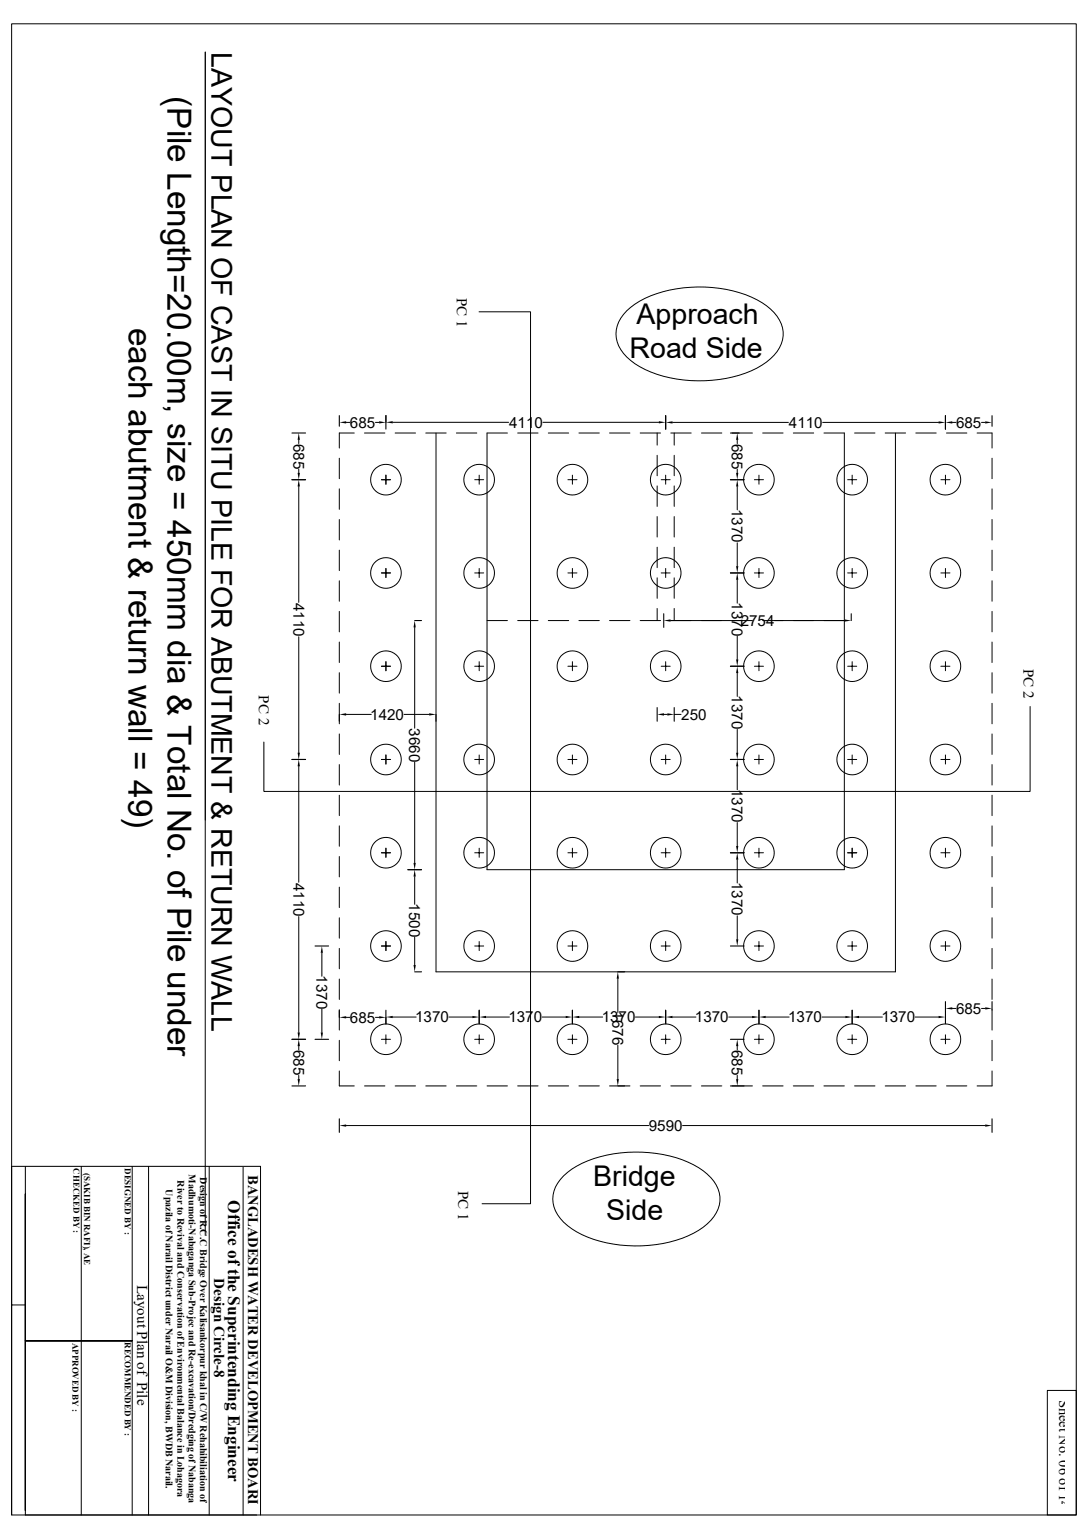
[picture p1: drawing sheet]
<svg xmlns="http://www.w3.org/2000/svg" width="297mm" height="420mm" viewBox="0 0 297 420" stroke-linecap="round" stroke-linejoin="round" font-family="sans-serif">
<g fill="none" stroke="#000" stroke-width=".27">
<path d="M3.2 6.5h290.6v406.9h-290.6zM56 14.2v322.8M130.8 85.1h14v243.4h-13.2M171.1 84.8a27.3 27.3 0 0 1 17.4-6.4 32.7 32.7 0 0 1 20.7 5 9.4 9.4 0 0 1 4.4 9.4 12.7 12.7 0 0 1-7 7.7 36.7 36.7 0 0 1-32-.4 11.2 11.2 0 0 1-6.5-9 8.9 8.9 0 0 1 3-6.3zM94.5 115.3h1M96.7 118.2h-4.1v4.1M99.5 118.2h5.6M102.5 115.3h1M107.2 115.3h31.7M107.9 118.2h5.5M116.2 118.2h5.6M119 118.2v147h125.4v-147"/>
<path d="M124.6 118.2h5.6M138.5 118.2h-5.6v119.1h97.6v-119.1h-5.6M141.3 118.2h5.6M148.2 115.3h31.7M149.7 118.2h5.5M158 118.2h5.6M166.4 118.2h5.6M174.8 118.2h5.5M179.4 118.2v3.3M183.1 118.2h5.6M183.6 115.3h31.6M184 118.2v3.3"/>
<path d="M191.5 118.2h5.5M199.8 118.2h5.6M208.2 118.2h5.6M216.6 118.2h5.5M224.6 115.3h31.6M233.3 118.2h5.5M241.6 118.2h5.6M250 118.2h5.6M258.4 118.2h5.5M259.9 115.3h1.1M266.7 118.2h4.1v4.1M267.9 115.3h1"/>
<path d="M81.6 120v1.1M81.6 128v1.1M81.6 132.8v31.6M92.6 125.1v5.5M92.6 133.4v5.6M104.1 130.9h2.5M105.3 129.7v2.4M129.6 130.9h2.4M130.8 129.7v2.4M155 130.9h2.5M156.3 129.7v2.4M179.4 124.2v5.6"/>
<path d="M179.4 132.6v5.6M180.5 130.9h2.4M181.7 129.7v2.4M184 124.2v5.6M184 132.6v5.6M201.3 120v1.1M201.3 128v1.1M201.3 132.8v6.3M205.9 130.9h2.5M207.2 129.7v2.4M231.4 130.9h2.5M232.6 129.7v2.4"/>
<path d="M256.8 130.9h2.5M258.1 129.7v2.4M270.8 125.1v5.5M270.8 133.4v5.6M92.6 141.8v5.6M92.6 150.1v5.6M92.6 158.5v5.6M104.1 156.4h2.5M105.3 155.1v2.5M129.6 156.4h2.4M130.8 155.1v2.5M155 156.4h2.5"/>
<path d="M156.3 155.1v2.5M179.4 141v5.6M179.4 149.3v5.6M179.4 157.7v5.6M180.5 156.4h2.4M181.7 155.1v2.5M184 141v5.6M184 149.3v5.6M184 157.7v5.6M201.3 148.1v6.4M201.3 158.2v6.4M205.9 156.4h2.5"/>
<path d="M207.2 155.1v2.5M231.4 156.4h2.5M232.6 155.1v2.5M256.8 156.4h2.5M258.1 155.1v2.5M270.8 141.8v5.6M270.8 150.1v5.6M270.8 158.5v5.6M81.6 173.8v31.6M92.6 166.9v5.5M92.6 175.2v5.6M113.2 171.2v27.5"/>
<path d="M132.9 169.4h5.6M141.3 169.4h5.6M149.7 169.4h5.5M158 169.4h5.6M166.4 169.4h5.6M174.8 169.4h5.5M179.4 166.1v3.3M183 169.4h22.4M184 166.1v3.3M201.3 173.6v6.4M208.2 169.4h22.3M270.8 166.9v5.5"/>
<path d="M270.8 175.2v5.6M92.6 183.6v5.6M92.6 191.9v5.6M94.5 195h6.8M104.1 181.8h2.5M105.3 180.6v2.4M110.3 195h6.9M129.6 181.8h2.4M130.8 180.6v2.4M155 181.8h2.5M156.3 180.6v2.4M180.5 181.8h2.4"/>
<path d="M181.3 195h.9M181.7 180.6v2.4M184 195h1.9M201.3 183.7v6.4M201.3 199v6.4M205.9 181.8h2.5M207.2 180.6v2.4M231.4 181.8h2.5M232.6 180.6v2.4M256.8 181.8h2.5M258.1 180.6v2.4M270.8 183.6v5.6"/>
<path d="M270.8 191.9v5.6M281.2 192.8v23.2h-209.2v-13.5M81.6 209.1v31.7M92.6 200.3v5.6M92.6 208.7v5.5M92.6 217v5.6M104.1 207.3h2.5M105.3 206v2.5M113.2 208v27.5M129.6 207.3h2.4M130.8 206v2.5M155 207.3h2.5"/>
<path d="M156.3 206v2.5M180.5 207.3h2.4M181.7 206v2.5M201.3 209.1v6.4M205.9 207.3h2.5M207.2 206v2.5M231.4 207.3h2.5M232.6 206v2.5M256.8 207.3h2.5M258.1 206v2.5M270.8 200.3v5.6M270.8 208.7v5.5"/>
<path d="M270.8 217v5.6M92.6 225.4v5.5M92.6 233.7v5.6M104.1 232.7h2.5M105.3 231.5v2.5M113.2 239.2v7.6M129.6 232.7h2.4M130.8 231.5v2.5M155 232.7h2.5M156.3 231.5v2.5M180.5 232.7h2.4M181.7 231.5v2.5"/>
<path d="M201.3 224.5v6.4M201.3 234.6v6.4M205.9 232.7h2.5M207.2 231.5v2.5M231.4 232.7h2.5M232.6 231.5v2.5M256.8 232.7h2.5M258.1 231.5v2.5M270.8 225.4v5.5M270.8 233.7v5.6M81.6 250.1v31.7M92.6 242.1v5.6"/>
<path d="M92.6 250.5v5.5M92.6 258.8v5.6M104.1 258.2h2.5M105.3 256.9v2.5M113.2 255.8v7.6M129.6 258.2h2.4M130.8 256.9v2.5M155 258.2h2.5M156.3 256.9v2.5M180.5 258.2h2.4M181.7 256.9v2.5M201.3 249.9v6.4"/>
<path d="M205.9 258.2h2.5M207.2 256.9v2.5M231.4 258.2h2.5M232.6 256.9v2.5M256.8 258.2h2.5M258.1 256.9v2.5M270.8 242.1v5.6M270.8 250.5v5.5M270.8 258.8v5.6M87.9 260v6.4M87.9 275.4v6.4M92.6 267.2v5.6"/>
<path d="M92.6 275.5v5.6M94.5 277.6h1M102.5 277.6h1M107.2 277.6h6.4M122.6 277.6h6.3M132.7 277.6h6.4M148 277.6h6.4M158.1 277.6h6.4M168.7 267.1v9.2M173.5 277.6h6.4M183.6 277.6h6.4M198.9 277.6h6.4"/>
<path d="M209 277.6h6.4M224.4 277.6h6.4M234.5 277.6h6.4M249.8 277.6h6.4M259.9 275.2h1.1M267.9 275.2h1M270.8 267.2v5.6M270.8 275.5v5.6M81.6 285.5v1M81.6 293.5v1M92.6 292.3v4.1h4.1M92.6 283.9v5.6"/>
<path d="M99.5 296.4h5.6M104.1 283.6h2.5M105.3 282.4v2.5M107.9 296.4h5.5M116.2 296.4h5.6M124.6 296.4h5.6M129.6 283.6h2.4M130.8 282.4v2.5M132.9 296.4h5.6M141.3 296.4h5.6M149.7 296.4h5.5M155 283.6h2.5"/>
<path d="M156.3 282.4v2.5M158 296.4h5.6M166.4 296.4h5.6M168.7 285.3v9.2M174.8 296.4h5.5M180.5 283.6h2.4M181.7 282.4v2.5M183.1 296.4h5.6M191.5 296.4h5.5M199.8 296.4h5.6M201.3 285.5v1M201.3 293.5v1"/>
<path d="M205.9 283.6h2.5M207.2 282.4v2.5M208.2 296.4h5.6M216.6 296.4h5.5M224.9 296.4h5.6M231.4 283.6h2.5M232.6 282.4v2.5M233.3 296.4h5.5M241.6 296.4h5.6M250 296.4h5.6M256.8 283.6h2.5M258.1 282.4v2.5"/>
<path d="M258.4 296.4h5.5M270.8 292.3v4.1h-4.1M270.8 283.9v5.6M6.9 318.3v93.9M22.2 318.3v95.1M36.1 318.3v95.1M40.6 318.3v95.1M57.1 318.3v95.1M66.4 318.5v94.9M94.5 307.2h82.6M186.3 307.2h82.6M6.9 325.8v87.6h63.2"/>
<path d="M153.9 320.9a27.4 27.4 0 0 1 17.4-6.4 32.9 32.9 0 0 1 20.7 5 9.3 9.3 0 0 1 4.4 9.4 12.6 12.6 0 0 1-7.1 7.6 36.6 36.6 0 0 1-31.9-.3 11.2 11.2 0 0 1-6.5-9 8.8 8.8 0 0 1 3-6.3zM3.2 356.1h3.7M6.9 365.9h29.2zM285.9 379.5h7.9v33.9h-7.9zM3.2 413.4v-95.1h67.9v95.1"/>
<circle cx="105.4" cy="130.9" r="4.2"/>
<circle cx="130.8" cy="130.9" r="4.2"/>
<circle cx="156.3" cy="130.9" r="4.2"/>
<circle cx="181.7" cy="130.9" r="4.2"/>
<circle cx="207.2" cy="130.9" r="4.2"/>
<circle cx="232.6" cy="130.9" r="4.2"/>
<circle cx="258.1" cy="130.9" r="4.2"/>
<circle cx="105.3" cy="156.4" r="4.2"/>
<circle cx="130.8" cy="156.4" r="4.2"/>
<circle cx="156.3" cy="156.4" r="4.2"/>
<circle cx="181.7" cy="156.4" r="4.2"/>
<circle cx="207.2" cy="156.4" r="4.2"/>
<circle cx="232.6" cy="156.4" r="4.2"/>
<circle cx="258.1" cy="156.4" r="4.2"/>
<circle cx="105.4" cy="181.8" r="4.2"/>
<circle cx="130.8" cy="181.8" r="4.2"/>
<circle cx="156.3" cy="181.8" r="4.2"/>
<circle cx="181.7" cy="181.8" r="4.2"/>
<circle cx="207.2" cy="181.8" r="4.2"/>
<circle cx="232.6" cy="181.8" r="4.2"/>
<circle cx="258.1" cy="181.8" r="4.2"/>
<circle cx="105.4" cy="207.3" r="4.2"/>
<circle cx="130.8" cy="207.3" r="4.2"/>
<circle cx="156.3" cy="207.3" r="4.2"/>
<circle cx="181.7" cy="207.3" r="4.2"/>
<circle cx="207.2" cy="207.3" r="4.2"/>
<circle cx="232.6" cy="207.3" r="4.2"/>
<circle cx="258.1" cy="207.3" r="4.2"/>
<circle cx="105.4" cy="232.7" r="4.2"/>
<circle cx="130.8" cy="232.7" r="4.2"/>
<circle cx="156.3" cy="232.7" r="4.2"/>
<circle cx="181.7" cy="232.7" r="4.2"/>
<circle cx="207.2" cy="232.7" r="4.2"/>
<circle cx="232.6" cy="232.7" r="4.2"/>
<circle cx="258.1" cy="232.7" r="4.2"/>
<circle cx="105.4" cy="258.2" r="4.2"/>
<circle cx="130.8" cy="258.2" r="4.2"/>
<circle cx="156.3" cy="258.2" r="4.2"/>
<circle cx="181.7" cy="258.2" r="4.2"/>
<circle cx="207.2" cy="258.2" r="4.2"/>
<circle cx="232.6" cy="258.2" r="4.2"/>
<circle cx="258.1" cy="258.2" r="4.2"/>
<circle cx="105.4" cy="283.6" r="4.2"/>
<circle cx="130.8" cy="283.6" r="4.2"/>
<circle cx="156.3" cy="283.6" r="4.2"/>
<circle cx="181.7" cy="283.6" r="4.2"/>
<circle cx="207.2" cy="283.6" r="4.2"/>
<circle cx="232.6" cy="283.6" r="4.2"/>
<circle cx="258.1" cy="283.6" r="4.2"/>
</g>
<g fill="none" stroke="#000" stroke-width=".3">
<path d="M79.7 118.2h3.7M92.6 113.4v2.9M105.3 113.4v3.7M181.7 113.4v3.7M199.4 118.2h2.4M258.1 113.4v3.7M270.8 113.4v2.9M79.7 130.9h3.7M199.4 130.9h3.7M199.4 156.4h3.7M113.2 169.4h1.9M181.2 167.5v3.7"/>
<path d="M232.4 167.5v1.9M92.6 195v1.8M119 195v1.8M179.4 193.1v3.7M184 193.1v3.7M199.4 181.8h3.7M79.7 207.3h3.7M199.4 207.3h3.7M111.3 237.3h3.8M199.4 232.7h3.7M86 258.2h3.7M199.4 258.2h3.7"/>
<path d="M92.6 275.8v1.8M105.3 275.7v3.8M113.2 265.2h1.9M130.8 275.7v3.7M156.3 275.7v3.7M168.7 265.2h1.8M181.7 275.7v3.7M207.2 275.7v3.7M232.6 275.7v3.7M258.1 273.3v6.1M270.8 273.3v2.3M79.7 296.4h3.7"/>
<path d="M79.7 283.6h3.7M86 283.6h3.7M168.7 296.4h1.8M199.4 296.4h3.7M199.4 283.6h3.7M92.6 305.3v3.7M270.8 305.3v3.7"/>
</g>
<g fill="#000">
<path d="M92.6 115.3l1.9-.3v.6zM103.5 115l1.8 .3-1.8 .3zM105.3 115.3l1.9-.4v.6zM179.9 114.9l1.8 .4-1.8 .2zM181.7 115.3l1.9-.3v.6zM256.2 115l1.9 .3-1.9 .3zM258.1 115.3l1.8-.3v.6zM268.9 115l1.9 .3-1.9 .3zM81.6 130.9l.3 1.9h-.7zM81.2 129.1h.7l-.3 1.8zM81.6 118.2l.3 1.8h-.7zM201.3 130.9l.2 1.9h-.6z"/>
<path d="M200.9 129.1h.6l-.2 1.8zM201.3 118.2l.2 1.8h-.6zM201.3 156.4l.2 1.8h-.6zM200.9 154.5h.6l-.2 1.9zM113.2 169.4l.3 1.8h-.6zM181.2 169.4l1.8-.4v.7zM200.9 180h.6l-.2 1.8zM230.5 169l1.9 .4-1.9 .3zM92.6 195l1.9-.4v.7zM117.2 194.6l1.8 .4-1.8 .3zM179.4 195l1.9-.4v.7zM182.2 194.6l1.8 .4-1.8 .3z"/>
<path d="M201.3 181.8l.2 1.9h-.6zM81.6 207.3l.3 1.8h-.7zM81.2 205.4h.7l-.3 1.9zM201.3 207.3l.2 1.8h-.6zM200.9 205.4h.6l-.2 1.9zM113.2 237.3l.3 1.9h-.6zM112.9 235.5h.6l-.3 1.8zM201.3 232.7l.2 1.9h-.6zM200.9 230.9h.6l-.2 1.8zM200.9 256.3h.6l-.2 1.9zM87.9 258.2l.3 1.8h-.7zM92.6 277.6l1.9-.3v.6z"/>
<path d="M103.5 277.3l1.8 .3-1.8 .3zM105.3 277.6l1.9-.4v.7zM112.9 263.4h.6l-.3 1.8zM128.9 277.2l1.9 .4-1.9 .3zM130.8 277.6l1.9-.4v.7zM154.4 277.2l1.9 .4-1.9 .3zM156.3 277.6l1.8-.4v.7zM168.7 265.2l.3 1.9h-.7zM179.9 277.2l1.8 .4-1.8 .3zM181.7 277.6l1.9-.4v.7zM205.3 277.2l1.9 .4-1.9 .3zM207.2 277.6l1.8-.4v.7z"/>
<path d="M230.8 277.2l1.8 .4-1.8 .3zM232.6 277.6l1.9-.4v.7zM256.2 277.2l1.9 .4-1.9 .3zM258.1 275.2l1.8-.3v.6zM268.9 274.9l1.9 .3-1.9 .3zM81.2 294.5h.7l-.3 1.9zM81.6 283.6l.3 1.9h-.7zM81.2 281.8h.7l-.3 1.8zM87.5 281.8h.7l-.3 1.8zM168.3 294.5h.7l-.3 1.9zM200.9 294.5h.6l-.2 1.9zM201.3 283.6l.2 1.9h-.6z"/>
<path d="M92.6 307.2l1.9-.3v.6zM268.9 306.9l1.9 .3-1.9 .3z"/>
</g>
<g font-size="9.1">
<text x="45.8" y="26.3" transform="rotate(90 45.8 26.3)">(Pile Length=20.00m, size = 450mm dia &amp; Total No. of Pile under</text>
<text x="35.1" y="89.5" transform="rotate(90 35.1 89.5)">each abutment &amp; return wall = 49)</text>
</g>
<g font-size="7.8">
<text x="57.7" y="14.2" transform="rotate(90 57.7 14.2)">LAYOUT PLAN OF CAST IN SITU PILE FOR ABUTMENT &amp; RETURN WALL</text>
<text x="173.8" y="88.3">Approach</text>
<text x="171.9" y="97.7">Road Side</text>
<text x="161.9" y="323.6">Bridge</text>
<text x="165.5" y="333">Side</text>
</g>
<text font-size="4.7" x="62.3" y="327.6" transform="rotate(90 62.3 327.6)">Office of the Superintending Engineer</text>
<g font-size="4.1">
<text x="124.7" y="81.3" transform="rotate(90 124.7 81.3)">PC 1</text>
<text x="95.5" y="116.7">685</text>
<text x="139" y="116.7">4110</text>
<text x="215.3" y="116.8">4110</text>
<text x="261" y="116.8">685</text>
<text x="80.1" y="121.1" transform="rotate(90 80.1 121.1)">685</text>
<text x="199.8" y="121.1" transform="rotate(90 199.8 121.1)">685</text>
<text x="199.8" y="138.9" transform="rotate(90 199.8 138.9)">1370</text>
<text x="80.1" y="164.5" transform="rotate(90 80.1 164.5)">4110</text>
<text x="199.8" y="164.3" transform="rotate(90 199.8 164.3)">1370</text>
<text x="202.2" y="170.8">2754</text>
<text x="279.4" y="182.6" transform="rotate(90 279.4 182.6)">PC 2</text>
<text x="70.7" y="189.8" transform="rotate(90 70.7 189.8)">PC 2</text>
<text x="199.8" y="189.8" transform="rotate(90 199.8 189.8)">1370</text>
<text x="101.1" y="196.4">1420</text>
<text x="186" y="196.4">250</text>
<text x="111.7" y="198.7" transform="rotate(90 111.7 198.7)">3660</text>
<text x="199.8" y="215.2" transform="rotate(90 199.8 215.2)">1370</text>
<text x="80.1" y="240.9" transform="rotate(90 80.1 240.9)">4110</text>
<text x="199.8" y="240.7" transform="rotate(90 199.8 240.7)">1370</text>
<text x="111.7" y="246.5" transform="rotate(90 111.7 246.5)">1500</text>
<text x="86.4" y="266.1" transform="rotate(90 86.4 266.1)">1370</text>
<text x="95.5" y="279.1">685</text>
<text x="113.3" y="279">1370</text>
<text x="138.8" y="279">1370</text>
<text x="164.3" y="279">1370</text>
<text x="167.2" y="276" transform="rotate(90 167.2 276)">1676</text>
<text x="189.7" y="279">1370</text>
<text x="215.2" y="279">1370</text>
<text x="240.6" y="279">1370</text>
<text x="261" y="276.7">685</text>
<text x="80.1" y="286.5" transform="rotate(90 80.1 286.5)">685</text>
<text x="199.8" y="286.5" transform="rotate(90 199.8 286.5)">685</text>
<text x="177.1" y="308.7">9590</text>
<text x="125" y="325" transform="rotate(90 125 325)">PC 1</text>
<text x="37.4" y="350.7" transform="rotate(90 37.4 350.7)">Layout Plan of Pile</text>
<text x="58.5" y="348.9" transform="rotate(90 58.5 348.9)">Design Circle-8</text>
</g>
<text font-size="4" x="67.7" y="320.6" transform="rotate(90 67.7 320.6)">BANGLADESH WATER DEVELOPMENT BOARD</text>
<text font-size="3.9" x="289.1" y="382" transform="rotate(90 289.1 382)">Sheet No. 06 of14</text>
<g font-size="2.7">
<text x="48.4" y="322.1" transform="rotate(90 48.4 322.1)">River to Revival and Conservation of Environmental Balance in Lohagora</text>
<text x="51.5" y="320.5" transform="rotate(90 51.5 320.5)">Madhumoti-Nabaganga Sub-Projec and Re-excavation/Dredging ofNabanga</text>
<text x="54.6" y="321.3" transform="rotate(90 54.6 321.3)">Design of R.C.C Bridge Over Kalisankorpur khal in C/W Rehahibiliation of</text>
<text x="45.3" y="324.6" transform="rotate(90 45.3 324.6)">Upazila of Narail District under Narail O&amp;M Division, BWDB Narail.</text>
</g>
<g font-size="2.4">
<text x="20" y="318.9" transform="rotate(90 20 318.9)">CHECKED BY :</text>
<text x="23" y="320" transform="rotate(90 23 320)">(SAKIB BIN RAFI), AE</text>
<text x="34" y="318.8" transform="rotate(90 34 318.8)">DESIGNED BY :</text>
<text x="19.8" y="366.4" transform="rotate(90 19.8 366.4)">APPROVED BY :</text>
<text x="34.1" y="366.3" transform="rotate(90 34.1 366.3)">RECOMMENDED BY :</text>
</g>
</svg>
